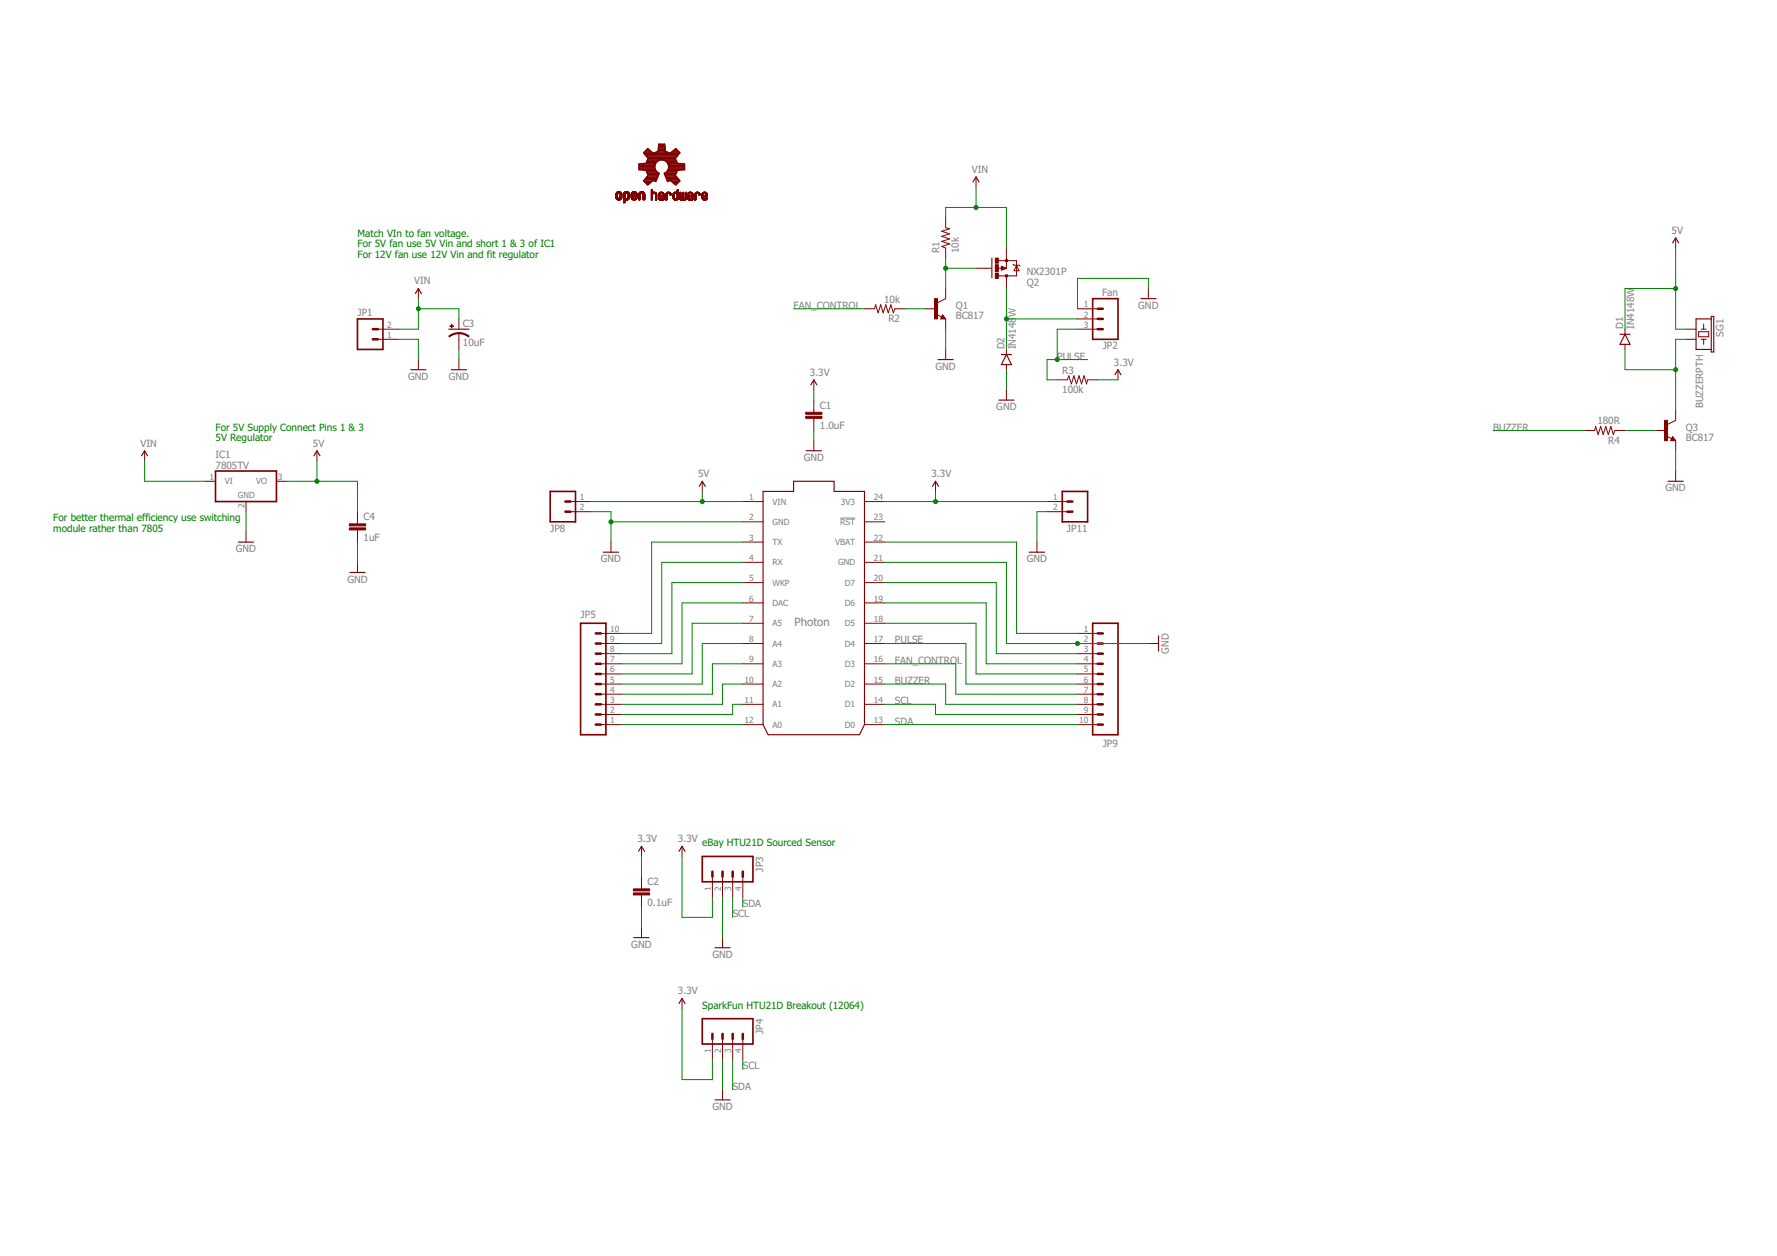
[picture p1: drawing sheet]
<svg xmlns="http://www.w3.org/2000/svg" width="297mm" height="210mm" viewBox="0 0 297 210" stroke-linecap="round" stroke-linejoin="round" font-family="sans-serif">
<path d="M140.5 86.6h2.5" fill="none" stroke="#808080" stroke-width=".17"/>
<g fill="none" stroke="#800000" stroke-width=".19">
<path d="M162.6 30.4l.6-.8 .5 .8M69.4 49.1l.5-.9 .5 .9M75 55h3.4M157.6 53v.1h-.2l.2-.3 .3 .4h-.5M165.8 43.1v3.3M167.4 59.2h1.7M168.2 59.2l.9 1.7h-1.7zM190.7 49.9h2.5M270.8 55.9h1.7M271.6 55.9l.9 1.7h-1.7zM279.6 40.6l.5-.8 .5 .8M286 53.3h-2.5v5.1h2.5"/>
<path d="M286 52.9h.5v5.9h-.5zM23.7 76.2l.5-.9 .5 .9M52.5 76.2l.5-.9 .5 .9M68.7 61.8h2.5M75.4 61.8h2.6M134.8 75.3h2.5M135.5 64.3l.5-.8 .5 .8M156.8 60.1h2.5M167 66.9h2.5M186.4 62.6l.5-.8 .5 .8M279.6 73.3l.1 .2h-.3l.2-.4 .3 .5h-.5M39.8 90.6h2.6"/>
<path d="M58.5 95.7h2.5M100.9 92.3h2.5M116.9 81.3l.5-.9 .5 .9M127.6 82.1h5.1v-1.7h6.7v1.7h5.1v39l-.8 1.7h-15.3l-.8-1.7zM155.9 81.3l.5-.9 .5 .9M172 92.3h2.6M278.8 80.4h2.6M193.7 106.3v2.5M105.9 156.7h2.6M106.7 142.3l.5-.9 .5 .9M113.5 142.3l.5-.9 .5 .9M119.5 158.4h2.5"/>
<path d="M113.5 167.7l.5-.8 .5 .8M119.5 183.8h2.5"/>
</g>
<g fill="none" stroke="#800000" stroke-width=".17">
<path d="M103 33h.2M103 32.9h.2M103 32.8h.2M103 32.7h.2M103 32.6h.2M103 32.5h.2M103 33.1h.3M103 33h.3M103 32.4h.3M103 33.2h.9M103 33.1h.4M103 32.3h.9"/>
<path d="M103 32.2h.9M103.1 33.3h.7M103.1 32.2h.7M103.1 32.1h.7M103.2 33.4h.5M103.2 32.1h.5M103.3 32.3l-.3 .1M103.3 33.4h.3M103.3 32h.3M103.4 32.3h-.4M103.5 32.3h.4M103.6 33.1h.3"/>
<path d="M103.6 32.3h.3M103.6 32.4h.3M103.7 33h.2M103.7 32.9h.2M103.7 32.8h.2M103.7 32.7h.2M103.7 32.6h.2M103.7 32.5h.2M103.7 32.4h.2M103.9 33.2h-.9M103.9 33.1h-.4M104.2 33.9h.2"/>
<path d="M104.2 33.8h.3M104.2 33.7h.3M104.2 33.6h.3M104.2 33.5h.3M104.2 33.4h.3M104.2 33.2h1M104.2 33.1h.4M104.2 33l.3 .1M104.2 33h.3M104.2 32.9h.3M104.2 32.8h.3M104.2 32.7h.3"/>
<path d="M104.2 32.6h.3M104.2 32.5h.3M104.2 32.4h.3M104.3 32.3h.9M104.3 32.2h.8M104.4 32.2h.7M104.4 32.1h.6M104.5 33.8l-.3 .1M104.5 32.1h.5M104.5 32.4h-.3M104.6 32.3l-.3 .1M104.6 33.4h.3"/>
<path d="M104.6 32h.3M104.6 32.3h-.3M104.8 33.1h.4M104.8 32.3h.4M104.9 32.3h.3M104.9 33.1h.3M104.9 32.4h.3M104.9 33h.3M104.9 32.5h.3M105 32.9h.2M105 32.8h.2M105 32.7h.2"/>
<path d="M105 32.6h.2M105 32.5h.2M105 33.4h-.8M105.1 33.3l-.9 .1M105.1 33.3h-.9M105.2 33.2h-1M105.2 33l-.3 .1M105.5 33l.3 .1M105.5 33h.3M105.5 32.6h.3M105.5 32.6h.2M105.5 32.5h.3"/>
<path d="M105.5 32.4h.3M105.5 33.1h.4M105.5 33.1h.3M105.6 33.2h.8M105.6 32.3h.8M105.6 32.2h.8M105.6 33.3h.8M105.6 33.3h.7M105.7 32.2h.6M105.7 33.3h.6M105.7 32.1h.6M105.7 33.4h.6"/>
<path d="M105.8 32.5h-.3M105.8 32.4h-.3M105.8 32.6h.7M105.9 32.3l-.4 .1M105.9 33.4h.2M105.9 32.9h-.4M105.9 32h.2M105.9 32.3h-.4M105.9 32.6h.6M106 32.9h-.5M106 32.6h.5M106.1 32.8l-.6 .1"/>
<path d="M106.1 32.3h.4M106.1 32.5h.4M106.2 32.3l.3 .1M106.2 33.1h.3M106.2 32.8h-.7M106.2 32.5h.3M106.2 32.4h.3M106.2 33h.3M106.2 32.9h.3M106.3 32.7l-.8 .1M106.3 32.9h.2M106.4 32.7h-.9"/>
<path d="M106.5 33.1h-.4M106.5 32.7h-1M106.8 33.4h.2M106.8 33.3h.2M106.8 33.2h.2M106.8 33.1h.2M106.8 33h.2M106.8 32.9h.2M106.8 32.8h.2M106.8 32.7h.2M106.8 32.6h.2M106.8 32.5h.2"/>
<path d="M106.8 32.4h.3M106.8 33.4h.1M106.9 32.2h.8M106.9 32.2h.7M107 32.1h.6M107 33.3l-.2 .1M107 32.1h.5M107.1 32.4h-.3M107.1 32.3l-.3 .1M107.2 32h.2M107.2 32.3h-.4M107.4 32.3h.3"/>
<path d="M107.4 32.3l.4 .1M107.5 32.4h.3M107.5 33.3h.3M107.5 33.2h.3M107.5 33.1h.3M107.5 33h.3M107.5 32.9h.3M107.5 32.8h.3M107.5 32.7h.3M107.5 32.6h.3M107.5 32.5h.3M107.5 33.4h.1"/>
<path d="M107.7 33.4h-.2M107.7 32.3h-.9M107.8 33.3l-.3 .1M108.9 33.4h.1M108.9 31.8h.2M108.9 33.3h.2M108.9 33.2h.2M108.9 33.1h.2M108.9 33h.2M108.9 32.9h.2M108.9 32.8h.2M108.9 32.7h.2"/>
<path d="M108.9 32.6h.2M108.9 32.5h.2M108.9 32.3h.8M108.9 32.2h.8M108.9 32.2h.7M108.9 32.1l.6 .1M108.9 32.1h.2M108.9 32h.2M108.9 31.9h.2M108.9 31.7h.2M109.1 33.4h-.2M109.1 32.4h-.2"/>
<path d="M109.2 32.3l-.3 .1M109.2 32.1h.3M109.3 32.3h-.4M109.3 32.3h.4M109.5 32.3l.2 .1M109.5 32.4h.2M109.5 32.4h.3M109.6 32.5h.2M109.6 33.4h.1M109.6 33.3h.2M109.6 33.2h.2M109.6 33.1h.2"/>
<path d="M109.6 33h.2M109.6 32.9h.2M109.6 32.8h.2M109.6 32.7h.2M109.6 32.6h.2M109.8 33.4h-.2M110.1 33.2h.2M110.1 33.1h.2M110.1 33h.2M110.1 32.5h.2M110.1 32.4h.2M110.1 33.3h.5"/>
<path d="M110.1 33.3h.6M110.2 33.3l.5 .1M110.2 32.3h.7M110.2 33.4h.5M110.2 32.6h-.1M110.2 32.2h.7M110.3 32.6h-.2M110.3 32.2h.5M110.3 33.4h.4M110.3 32.2h.4M110.3 33h-.2M110.3 32.8h.7"/>
<path d="M110.3 32.4h-.2M110.4 32.3l-.3 .1M110.4 33h-.3M110.4 32.1h.3M110.4 32.7h.6M110.5 33.4l-.1 .1M110.5 33.5h.1M110.5 32.9h-.4M110.5 32.7h.5M110.5 32.3h-.3M110.6 32.3h.3M110.6 32.9h-.5"/>
<path d="M110.6 32.6h.4M110.7 32.3l.3 .1M110.7 32.8l-.5 .1M110.7 32.4h.3M110.7 32.6h.3M110.8 32.8h.2M110.8 32.5h.2M110.8 32.4h.2M110.8 33.4h.1M110.8 33.3h.2M110.8 33.2h.2M110.8 33.1h.2"/>
<path d="M110.8 33h.2M110.8 32.9h.2M111 33.4h-.2M111 32.8h-.8M111.3 33.4h.1M111.3 33.3h.2M111.3 33.2h.2M111.3 33.1h.2M111.3 33h.2M111.3 32.9h.2M111.3 32.8h.2M111.3 32.7h.2"/>
<path d="M111.3 32.6h.2M111.3 32.5h.2M111.3 32.4h.2M111.4 32.3h.7M111.4 32.2h.7M111.5 33.4h-.2M111.5 32.2h.5M111.6 32.4h-.3M111.6 32.3l-.3 .1M111.6 32.1h.3M111.7 32.3h-.3M111.8 32.3h.3"/>
<path d="M111.9 32.3l.3 .1M111.9 32.4h.3M112 32.4h.2M112 32.5h.2M112 32.6h.1M112.2 32.6h-.2M112.5 33h.2M112.5 32.9h.2M112.5 32.8h.2M112.5 32.7h.2M112.5 32.6h.2M112.5 33.1h.2"/>
<path d="M112.5 32.5h.2M112.5 33.2h.3M112.6 33.3h.7M112.6 32.3h.8M112.6 32.2h.8M112.7 32.2h.7M112.7 33.4h.5M112.7 32.5h-.2M112.7 32.4h-.2M112.8 33.4h.4M112.8 32.4h-.3M112.8 32.3l-.3 .1"/>
<path d="M112.8 32.1h.3M112.9 33.4v.1M112.9 32.3h-.3M113 32.3h.4M113 33.5h.1M113.1 33.2h.3M113.1 32.3h.3M113.1 32.4h.3M113.2 33.1h.2M113.2 32.4h.2M113.2 33h.2M113.2 32.9h.2"/>
<path d="M113.2 32.8h.2M113.2 32.7h.2M113.2 32.6h.2M113.2 32.5h.2M113.2 32.1h.2M113.2 32h.2M113.2 31.9h.2M113.2 31.8h.2M113.2 31.7h.2M113.3 31.7h.1M113.6 33.2h.2M113.6 33.1h.2"/>
<path d="M113.6 33h.2M113.6 32.9h.2M113.6 32.8h.2M113.6 32.7h.2M113.6 32.6h.2M113.6 32.5h.2M113.6 32.4h.2M113.6 32.3h.2M113.6 32.2h.2M113.6 33.3h1.1M113.7 33.3h1M113.7 32.2h.1"/>
<path d="M113.7 33.4h.9M113.7 33.4h.4M113.9 33.5h.1M114 33.4v.1M114 33.2h.3M114 33.1h.3M114 33h.3M114 32.9h.3M114 32.8h.3M114.1 32.8h.2M114.1 32.7h.2M114.1 32.6h.2"/>
<path d="M114.1 32.5h.2M114.1 32.4h.2M114.1 32.3h.2M114.1 32.2h.2M114.2 32.2h.1M114.2 33.4h.4M114.4 33.5h.1M114.5 33.2h.2M114.5 33.1h.2M114.6 33h.1M114.6 32.9h.1M114.6 32.8h.1"/>
<path d="M114.6 32.7h.1M114.6 32.6h.1M114.6 32.5h.1M114.6 32.4h.1M114.6 32.3h.1M114.6 32.2h.1M114.9 33.2h.2M114.9 33.1h.2M114.9 33h.2M114.9 32.5h.2M114.9 33.3h.6M114.9 33.2h.3"/>
<path d="M114.9 33h.3M115 33.3h.5M115 33.3l.5 .1M115 32.3h.7M115 32.6h-.1M115 32.2h.7M115.1 33.4h.4M115.1 32.6h-.2M115.1 32.2h.6M115.1 32.4h-.2M115.2 33h-.3M115.2 32.8h.6"/>
<path d="M115.2 32.2h.4M115.2 32.4h-.2M115.2 32.3l-.2 .1M115.3 32.1h.2M115.3 32.7h.5M115.3 33.5h.1M115.3 33.4v.1M115.3 32.9h-.3M115.4 33.4v.1M115.4 32.7h.4M115.4 32.3h-.4M115.4 32.3h.4"/>
<path d="M115.4 32.9h-.4M115.5 32.6h.3M115.5 32.3l.3 .1M115.5 32.8l-.5 .1M115.5 32.4h.3M115.6 32.6h.2M115.6 32.4h.2M115.6 33.4h.1M115.6 33.3h.2M115.6 33.2h.2M115.6 33.1h.2M115.6 33h.2"/>
<path d="M115.6 32.9h.2M115.6 32.8h.2M115.6 32.5h.2M115.8 33.4h-.2M115.8 33.3l-.2 .1M115.8 32.8h-.7M116.1 33.3h.2M116.1 33.2h.2M116.1 33.1h.2M116.1 33h.2M116.1 32.9h.2M116.1 32.8h.2"/>
<path d="M116.1 32.7h.2M116.1 32.6h.2M116.1 32.5h.2M116.1 32.4h.3M116.2 33.4v.1M116.2 33.4h-.1M116.2 32.3h.7M116.2 32.2h.7M116.3 33.4h-.2M116.3 32.2h.6M116.3 32.5h-.2M116.4 32.2h.4"/>
<path d="M116.4 32.4h-.3M116.4 32.3l-.2 .1M116.5 32.1h.2M116.6 32.3h-.4M116.6 32.3h.4M116.7 32.3h.3M116.8 32.4h.2M116.8 32.5h.2M116.9 32.6h.1M117 32.6h-.2M117.3 33.1h.3M117.3 33h.2"/>
<path d="M117.3 33h.3M117.3 32.7h.8M117.3 32.7h.2M117.3 32.6h.2M117.3 32.5h.2M117.4 33.2h.2M117.4 33.2h.3M117.4 33.3h.8M117.4 32.3h.8M117.5 33.3h.6M117.5 32.2h.6M117.5 33.4h.6"/>
<path d="M117.6 32.4h-.3M117.6 33.4h.4M117.6 32.2h.4M117.6 32.4h-.2M117.6 33h-.3M117.7 32.3l-.3 .1M117.7 32.1h.2M117.7 32.9h-.4M117.8 32.3h-.4M117.8 33.4l-.1 .1M117.8 33.5h.1M117.8 32.3h.4"/>
<path d="M117.8 32.9h-.5M117.8 32.6h.5M117.9 32.3l.3 .1M117.9 32.8l-.6 .1M117.9 32.6h.4M118 33.2h.2M118 32.4h.2M118 33.1h.2M118 32.8h-.7M118 32.6h.3M118 32.5h.2M118 33h.3"/>
<path d="M118.1 33h.2M118.2 32.9h.1M118.2 33.2h-.3M118.2 32.7h-.5M118.2 32.7h-.4M158.1 36.4v1.7l.6 .1-1.3 .5 1.3 .4-1.3 .4 1.3 .4-1.3 .4 1.3 .5-1.3 .4 .7 .2v1.7M163.2 29.6v1.7M280.1 39.8v1.6M63.2 55h3.3M63.2 56.7h3.3M69.9 48.2v1.7M76.7 53.3v1.7"/>
<path d="M76.7 55.7v2.7M144.5 51.6h1.7l.2-.7 .4 1.4 .4-1.4 .4 1.4 .5-1.4 .4 1.4 .4-1.4 .4 1.4 .3-.7h1.7M154.7 51.6h1.7M156.6 52.6l.8 .4M157.6 52.6l.5 .7h-.9zM158.1 48.2v1.7l-1.4 .7M158.1 53.3v1.7M158.1 58.4v1.7M163.2 44.8h2.5M166.9 43.6h3v2.5h-3M166.9 44.8h.6M167.4 44.5l.8 .3-.8 .4z"/>
<path d="M168.2 41.4v3.4M168.2 46.1v2.1M168.2 58.4v.8M169.3 44.2l.2 .1h.8l.2 .2M169.9 44.3l.4 1h-.8zM180.1 51.6h3.4M180.1 53.3h3.4M180.1 55h3.4M192 48.2v1.7M271.6 55v.9M271.6 57.6v.8M281.8 55h1.7"/>
<path d="M281.8 56.7h1.7M283.9 55.4h1.7v.9h-1.7zM284.4 55h.8M284.4 56.7h.8M284.8 54.1v.9M284.8 56.7v.9M24.2 75.3v1.7M53 75.3v1.7M69.9 60.1v1.7M76.7 60.1v1.7M136 63.5v1.7M136 66.9v2"/>
<path d="M136 69.9v2M136 73.6v1.7M168.2 60.9v.9M168.2 65.2v1.7M176.7 63.5h1.7l.3-.7 .4 1.4 .4-1.4 .4 1.4 .5-1.4 .4 1.4 .4-1.4 .4 1.4 .2-.7h1.7M186.9 61.8v1.7M264.9 71.9h1.7l.1-.6 .4 1.3 .5-1.3 .4 1.3 .4-1.3 .4 1.3 .5-1.3 .4 1.3 .2-.7h1.7M276.7 71.9h1.7M278.6 72.9l.8 .4M279.6 73l.5 .6h-.8zM280.1 68.6v1.7l-1.4 .6M280.1 73.6v1.7"/>
<path d="M280.1 78.7v1.7M34.3 80.4h1.7M41.1 83.8v1.7M41.1 88.9v1.7M46.2 80.4h1.7M59.8 85.5v2M59.8 88.6v2M59.8 94v1.7M95.4 83.8h3.3M95.4 85.5h3.3M102.1 90.6v1.7M117.4 80.4v1.7"/>
<path d="M124.2 83.8h3.4M124.2 87.2h3.4M124.2 90.6h3.4M124.2 94h3.4M124.2 97.4h3.4M144.5 83.8h3.4M144.5 87.2h3.4M144.5 90.6h3.4M144.5 94h3.4M144.5 97.4h3.4M156.4 80.4v1.7M173.3 90.6v1.7"/>
<path d="M175 83.8h3.4M175 85.5h3.4M100.4 107.5h3.4M100.4 110.9h3.4M100.4 114.3h3.4M100.4 117.7h3.4M100.4 119.4h3.4M100.4 116h3.4M100.4 112.6h3.4M100.4 109.2h3.4M100.4 105.9h3.4M124.2 100.8h3.4"/>
<path d="M124.2 104.2h3.4M124.2 107.5h3.4M124.2 110.9h3.4M124.2 114.3h3.4M124.2 117.7h3.4M144.5 100.8h3.4M144.5 104.2h3.4M144.5 107.5h3.4M144.5 110.9h3.4M144.5 114.3h3.4M144.5 117.7h3.4M180.1 107.5h3.4"/>
<path d="M180.1 110.9h3.4M180.1 114.3h3.4M180.1 117.7h3.4M180.1 119.4h3.4M180.1 116h3.4M180.1 112.6h3.4M180.1 109.2h3.4M180.1 105.9h3.4M192 107.5h1.7M100.4 121.1h3.4M124.2 121.1h3.4M144.5 121.1h3.4"/>
<path d="M180.1 121.1h3.4M107.2 141.4v1.7M107.2 146.5v2M107.2 149.6v2M107.2 155v1.7M114 141.4v1.7M119.1 146.5v3.4M120.8 146.5v3.4M120.8 156.7v1.7M122.5 146.5v3.4M124.2 146.5v3.4M114 166.9v1.7"/>
<path d="M119.1 173.6v3.4M120.8 173.6v3.4M122.5 173.6v3.4M124.2 173.6v3.4M120.8 182.1v1.7"/>
</g>
<g fill="#800000" stroke="#800000" stroke-width=".17">
<path d="M134.7 69.6h2.7v.3h-2.7z"/>
<path d="M134.7 68.9h2.7v.3h-2.7z"/>
<path d="M105.9 149.2h2.7v.4h-2.7z"/>
<path d="M105.9 148.5h2.7v.4h-2.7z"/>
<path d="M75.2 54.5h.6h-.6z"/>
<path d="M75.5 54.2v.6z"/>
<path d="M58.4 88.2h2.7v.4h-2.7z"/>
<path d="M58.4 87.5h2.7v.4h-2.7z"/>
<path d="M156.2 49.9h.5v3.4h-.5z"/>
<path d="M166.4 43.1h.5v.9h-.5z"/>
<path d="M166.4 45.7h.5v.8h-.5z"/>
<path d="M166.4 44.2h.5v1.2h-.5z"/>
<path d="M278.2 70.3h.5v3.3h-.5z"/>
</g>
<g fill="none" stroke="#800000" stroke-width=".28">
<path d="M106.8 28.3h2.7M106.8 28.1h2.6M106.8 27.8h2.6M106.8 27.6h2.7M107.1 27.4h2.4M107.7 30.3h1.3M107.7 25.6h1.5M107.7 30.1h2M107.8 25.4h1.1M107.8 25.8h5.6M107.9 30.5h.8M107.9 29.8h1.9"/>
<path d="M108 25.2h.6M108 26.1h5.2M108.1 28.5h1.5M108.1 30.7h.4M108.1 29.6h1.8M108.1 27.2h1.6M108.1 28.7h1.7M108.2 26.9h1.7M108.2 26.3h4.8M108.2 25h.2M108.2 29h1.9M108.3 26.7h2"/>
<path d="M108.3 29.4h1.7M108.3 29.2h1.8M108.4 26.5h4.4M109.3 25.6h2.6M109.4 28.1a1.19 1.19 0 0 0 .8 .9l-.6 1.3M109.6 30.3h.1M109.7 27.2l-.2 .3-.1 .6M109.8 25.4h1.6M110 25.2h1.2M110.1 25h1.1M110.1 24.7h1M110.1 24.5h1"/>
<path d="M110.1 24.3h1M110.3 26.7l-.6 .5M110.3 26.7l.8 .1 .5 .4M110.9 26.7h2.1M111.1 29.2h1.8M111.1 29h1.9M111.2 29.4h1.7M111.3 29.6h1.8M111.3 26.9h1.8M111.4 29.8h1.9M111.4 28.7h1.7M111.5 30.1h2"/>
<path d="M111.6 27.2l.2 .5-.1 .6M111.6 27.2h1.5M111.6 30.3h.1M111.6 28.5h1.6M111.7 27.4h2.4M111.7 28.3l-.3 .5-.3 .2 .5 1.3M111.7 28.3h2.7M111.8 27.6h2.6M111.8 28.1h2.6M111.8 27.8h2.6M112.1 25.6h1.5M112.2 30.3h1.4"/>
<path d="M112.3 25.4h1.2M112.5 30.5h.8M112.6 25.2h.6M112.8 30.7h.3M112.8 26.5l.4 .8 1.2 .1v.9l-1.2 .2-.4 .8 .8 .9-.6 .7-1-.8-.4 .2M112.8 26.5l.8-1-.6-.6-1 .8-.8-.4-.1-1.2h-.9l-.2 1.2-.8 .4-.9-.8-.7 .6 .8 1-.3 .8-1.3 .1v.9l1.3 .2 .3 .8-.8 .9 .7 .7 .9-.8 .4 .2M112.9 25h.1M59.8 53.3h4.2v5.1h-4.2zM182.6 49.9h4.3v6.8h-4.3zM36 78.7h10.2v5.1h-10.2zM92 82.1h4.2v5.1h-4.2zM177.6 82.1h4.2v5.1h-4.2z"/>
<path d="M97 104.2h4.3v18.6h-4.3zM182.6 104.2h4.3v18.6h-4.3zM117.4 143.1h8.5v4.3h-8.5zM117.4 170.2h8.5v4.3h-8.5z"/>
</g>
<g fill="none" stroke="#800000" stroke-width=".42">
<path d="M62.3 55h.9M62.3 56.7h.9M183.5 55h.8M183.5 53.3h.8M183.5 51.6h.8M94.5 85.5h.9M94.5 83.8h.9M178.4 85.5h.9M178.4 83.8h.9M99.6 117.7h.8M99.6 119.4h.8M99.6 114.3h.8"/>
<path d="M99.6 116h.8M99.6 112.6h.8M99.6 110.9h.8M99.6 109.2h.8M99.6 107.5h.8M99.6 105.9h.8M183.5 117.7h.8M183.5 119.4h.8M183.5 114.3h.8M183.5 116h.8M183.5 112.6h.8M183.5 110.9h.8"/>
<path d="M183.5 109.2h.8M183.5 107.5h.8M183.5 105.9h.8M99.6 121.1h.8M183.5 121.1h.8M119.1 145.7v.8M120.8 145.7v.8M122.5 145.7v.8M124.2 145.7v.8M119.1 172.8v.8M120.8 172.8v.8M122.5 172.8v.8"/>
<path d="M124.2 172.8v.8"/>
</g>
<g fill="#800000" stroke="#800000" stroke-width=".17">
<path d="M76.7 55.6l1.1 .2 .6 .4-.1 .1a2.77 2.77 0 0 0-1.6-.5z" fill-rule="evenodd"/>
<path d="M75 56.2l1-.5 .7-.1v.2a2.45 2.45 0 0 0-1.6 .5z" fill-rule="evenodd"/>
<path d="M168.1 43.4h.3v.3h-.3z" fill-rule="evenodd"/>
<path d="M168.1 46h.3v.3h-.3z" fill-rule="evenodd"/>
</g>
<path d="M167.5 44.7l.6 .1-.6 .2v-.2h.1" fill="none" stroke="#800000" stroke-width=".21"/>
<g fill="none" stroke="#008000" stroke-width=".17">
<path d="M158.1 36.4v-1.7h10.1v6.7M163.2 31.3v3.4M66.5 56.7h3.4v3.4M69.9 49.9v5.1h-3.4M69.9 51.6h6.8v1.7M76.7 58.4v1.7M132.7 51.6h11.8M151.3 51.6h3.4M158.1 43.1v5.1M158.1 55v3.4M158.1 44.8h5.1M168.2 48.2v10.2"/>
<path d="M168.2 53.3h11.9M180.1 55h-3.4v5.1M192 48.2v-1.7h-11.9v5.1M271.6 58.4v3.4h8.5M280.1 41.4v13.6h1.7M280.1 48.2h-8.5v6.8M281.8 56.7h-1.7v11.9M24.2 77v3.4h10.1M53 77v3.4M136 65.2v1.7M136 71.9v1.7M168.2 61.8v3.4"/>
<path d="M181.8 60.1h-6.8v3.4h1.7M183.5 63.5h3.4M249.6 71.9h15.3M271.6 71.9h5.1M280.1 75.3v3.4M41.1 85.5v3.4M47.9 80.4h11.9v5.1M59.8 90.6v3.4M98.7 85.5h3.4v5.1M98.7 83.8h25.5M102.1 87.2h22.1M117.4 82.1v1.7"/>
<path d="M124.2 94h-13.6v13.5h-6.8M124.2 97.4h-11.9v11.8h-8.5M124.2 90.6h-15.3v15.3h-5.1M147.9 94h20.3v13.5h23.8M147.9 83.8h27.1M147.9 97.4h18.6v11.8h13.6M147.9 90.6h22v15.3h10.2M156.4 82.1v1.7M175 85.5h-1.7v5.1M124.2 114.3h-3.4v3.4h-17M124.2 107.5h-6.8v6.8h-13.6M124.2 110.9h-5.1v5.1h-15.3"/>
<path d="M124.2 100.8h-10.2v10.1h-10.2M124.2 117.7h-1.7v1.7h-18.7M124.2 104.2h-8.5v8.4h-11.9M147.9 114.3h10.2v3.4h22M147.9 107.5h13.6v6.8h18.6M147.9 117.7h8.5v1.7h23.7M147.9 110.9h11.9v5.1h20.3M147.9 100.8h16.9v10.1h15.3M147.9 104.2h15.3v8.4h16.9M103.8 121.1h20.4M147.9 121.1h32.2M107.2 143.1v3.4"/>
<path d="M107.2 151.6v3.4M114 143.1v10.2h5.1v-3.4M120.8 149.9v6.8M122.5 149.9v3.4M124.2 149.9v1.7M114 168.6v11.8h5.1v-3.4M120.8 177v5.1M122.5 177v5.1M124.2 177v1.7"/>
</g>
<g fill="#008000" stroke="#008000" stroke-width=".17">
<circle cx="102.1" cy="87.2" r=".34"/>
<circle cx="180.1" cy="107.5" r=".34"/>
<circle cx="156.4" cy="83.8" r=".34"/>
<circle cx="158.1" cy="44.8" r=".34"/>
<circle cx="168.2" cy="53.3" r=".34"/>
<circle cx="176.7" cy="60.1" r=".34"/>
<circle cx="163.2" cy="34.7" r=".34"/>
<circle cx="69.9" cy="51.6" r=".34"/>
<circle cx="117.4" cy="83.8" r=".34"/>
<circle cx="53" cy="80.4" r=".34"/>
<circle cx="280.1" cy="48.2" r=".34"/>
<circle cx="280.1" cy="61.8" r=".34"/>
</g>
<text font-size="1.9" fill="#808080" x="132.8" y="104.7">Photon</text>
<g font-size="1.7" fill="#808080">
<text x="162.5" y="28.9">VIN</text>
<text x="279.4" y="39.1">5V</text>
<text x="69.3" y="47.5">VIN</text>
<text x="157.1" y="42.3" transform="rotate(-90 157.1 42.3)">R1</text>
<text x="160.3" y="42.3" transform="rotate(-90 160.3 42.3)">10k</text>
<text x="171.6" y="46">NX2301P</text>
<text x="171.6" y="47.7">Q2</text>
<text x="59.8" y="52.8">JP1</text>
<text x="132.6" y="51.6">FAN_CONTROL</text>
<text x="147.8" y="50.6">10k</text>
<text x="148.5" y="53.8">R2</text>
<text x="159.8" y="53.3">BC817</text>
<text x="159.8" y="51.6">Q1</text>
<text x="169.8" y="53" transform="rotate(-90 169.8 53)">W</text>
<text x="184.2" y="49.4">Fan</text>
<text x="190.3" y="51.6">GND</text>
<text x="77.4" y="57.8">10uF</text>
<text x="77.4" y="54.6">C3</text>
<text x="167.9" y="58.4" transform="rotate(-90 167.9 58.4)">D2</text>
<text x="169.8" y="58.4" transform="rotate(-90 169.8 58.4)">IN4148</text>
<text x="184.3" y="58.4">JP2</text>
<text x="271.3" y="55" transform="rotate(-90 271.3 55)">D1</text>
<text x="273.2" y="55" transform="rotate(-90 273.2 55)">IN4148W</text>
<text x="288.1" y="56.3" transform="rotate(-90 288.1 56.3)">SG1</text>
<text x="68.2" y="63.5">GND</text>
<text x="75" y="63.5">GND</text>
<text x="135.4" y="62.8">3.3V</text>
<text x="156.4" y="61.8">GND</text>
<text x="176.7" y="60.1">PULSE</text>
<text x="177.6" y="65.7">100k</text>
<text x="177.6" y="62.5">R3</text>
<text x="186.2" y="61.1">3.3V</text>
<text x="137.1" y="71.7">1.0uF</text>
<text x="137.1" y="68.3">C1</text>
<text x="166.5" y="68.6">GND</text>
<text x="249.6" y="71.9">BUZZER</text>
<text x="267" y="70.9">180R</text>
<text x="281.8" y="71.9">Q3</text>
<text x="284.7" y="68.2" transform="rotate(-90 284.7 68.2)">BUZZERPTH</text>
<text x="23.5" y="74.7">VIN</text>
<text x="36" y="76.6">IC1</text>
<text x="52.3" y="74.7">5V</text>
<text x="134.3" y="77">GND</text>
<text x="268.8" y="74.1">R4</text>
<text x="281.8" y="73.6">BC817</text>
<text x="36" y="78.3">7805TV</text>
<text x="116.7" y="79.7">5V</text>
<text x="155.7" y="79.7">3.3V</text>
<text x="278.4" y="82.1">GND</text>
<text x="60.8" y="86.9">C4</text>
<text x="92" y="88.9">JP8</text>
<text x="178.3" y="88.9">JP11</text>
<text x="39.4" y="92.3">GND</text>
<text x="60.8" y="90.3">1uF</text>
<text x="100.4" y="94">GND</text>
<text x="171.6" y="94">GND</text>
<text x="58.1" y="97.4">GND</text>
<text x="97.1" y="103.3">JP5</text>
<text x="149.6" y="107.5">PULSE</text>
<text x="149.6" y="110.9">FAN_CONTROL</text>
<text x="195.4" y="109.2" transform="rotate(-90 195.4 109.2)">GND</text>
<text x="149.6" y="117.7">SCL</text>
<text x="149.6" y="114.3">BUZZER</text>
<text x="149.6" y="121.1">SDA</text>
<text x="184.3" y="124.8">JP9</text>
<text x="106.5" y="140.8">3.3V</text>
<text x="113.3" y="140.8">3.3V</text>
<text x="108.2" y="148">C2</text>
<text x="127.6" y="145.7" transform="rotate(-90 127.6 145.7)">JP3</text>
<text x="108.2" y="151.4">0.1uF</text>
<text x="122.5" y="153.3">SCL</text>
<text x="124.2" y="151.6">SDA</text>
<text x="105.5" y="158.4">GND</text>
<text x="119.1" y="160.1">GND</text>
<text x="113.3" y="166.2">3.3V</text>
<text x="127.6" y="172.8" transform="rotate(-90 127.6 172.8)">JP4</text>
<text x="124.2" y="178.7">SCL</text>
<text x="119.1" y="185.5">GND</text>
<text x="122.5" y="182.1">SDA</text>
</g>
<g font-size="1.7" fill="#008000">
<text x="59.8" y="39.6">Match VIn to fan voltage.</text>
<text x="59.8" y="41.4">For 5V fan use 5V Vin and short 1 &amp; 3 of IC1</text>
<text x="59.8" y="43.1">For 12V fan use 12V Vin and fit regulator</text>
<text x="36" y="71.9">For 5V Supply Connect Pins 1 &amp; 3</text>
<text x="36" y="73.6">5V Regulator</text>
<text x="8.9" y="87.1">For better thermal efficiency use switching</text>
<text x="8.9" y="88.9">module rather than 7805</text>
<text x="117.4" y="141.4">eBay HTU21D Sourced Sensor</text>
<text x="117.4" y="168.6">SparkFun HTU21D Breakout (12064)</text>
</g>
<g font-size="1.4" fill="#808080">
<text x="181.2" y="51.4">1</text>
<text x="181.2" y="53.1">2</text>
<text x="64.7" y="56.5">1</text>
<text x="64.7" y="54.8">2</text>
<text x="181.2" y="54.8">3</text>
<text x="35" y="80.2">1</text>
<text x="37.6" y="80.9">VI</text>
<text x="39.8" y="83.3">GND</text>
<text x="42.8" y="80.9">VO</text>
<text x="46.4" y="80.2">3</text>
<text x="96.9" y="83.6">1</text>
<text x="125.2" y="83.6">1</text>
<text x="146.1" y="83.6">24</text>
<text x="176.1" y="83.6">1</text>
<text x="40.9" y="84.8" transform="rotate(-90 40.9 84.8)">2</text>
<text x="96.9" y="85.3">2</text>
<text x="125.2" y="87">2</text>
<text x="129.1" y="84.3">VIN</text>
<text x="129.1" y="87.7">GND</text>
<text x="140.5" y="87.7">RST</text>
<text x="140.5" y="84.3">3V3</text>
<text x="146.1" y="87">23</text>
<text x="176.1" y="85.3">2</text>
<text x="125.2" y="90.4">3</text>
<text x="125.2" y="93.7">4</text>
<text x="129.1" y="91.1">TX</text>
<text x="129.1" y="94.5">RX</text>
<text x="139.6" y="91.1">VBAT</text>
<text x="140.1" y="94.5">GND</text>
<text x="146.1" y="90.4">22</text>
<text x="146.1" y="93.7">21</text>
<text x="125.2" y="97.1">5</text>
<text x="125.2" y="100.5">6</text>
<text x="129.1" y="97.9">WKP</text>
<text x="129.1" y="101.3">DAC</text>
<text x="141.2" y="97.9">D7</text>
<text x="141.2" y="101.3">D6</text>
<text x="146.1" y="97.1">20</text>
<text x="146.1" y="100.5">19</text>
<text x="102" y="107.3">9</text>
<text x="102" y="105.6">10</text>
<text x="125.2" y="103.9">7</text>
<text x="125.2" y="107.3">8</text>
<text x="129.1" y="104.7">A5</text>
<text x="141.2" y="104.7">D5</text>
<text x="146.1" y="103.9">18</text>
<text x="146.1" y="107.3">17</text>
<text x="181.2" y="105.6">1</text>
<text x="181.2" y="107.3">2</text>
<text x="102" y="112.4">6</text>
<text x="102" y="110.7">7</text>
<text x="102" y="109">8</text>
<text x="125.2" y="110.7">9</text>
<text x="129.1" y="108">A4</text>
<text x="129.1" y="111.4">A3</text>
<text x="141.2" y="108">D4</text>
<text x="141.2" y="111.4">D3</text>
<text x="146.1" y="110.7">16</text>
<text x="181.2" y="109">3</text>
<text x="181.2" y="110.7">4</text>
<text x="181.2" y="112.4">5</text>
<text x="102" y="119.2">2</text>
<text x="102" y="117.5">3</text>
<text x="102" y="115.8">4</text>
<text x="102" y="114.1">5</text>
<text x="124.4" y="114.1">10</text>
<text x="124.4" y="117.5">11</text>
<text x="129.1" y="114.8">A2</text>
<text x="129.1" y="118.2">A1</text>
<text x="141.2" y="114.8">D2</text>
<text x="141.2" y="118.2">D1</text>
<text x="146.1" y="114.1">15</text>
<text x="146.1" y="117.5">14</text>
<text x="181.2" y="114.1">6</text>
<text x="181.2" y="115.8">7</text>
<text x="181.2" y="117.5">8</text>
<text x="181.2" y="119.2">9</text>
<text x="102" y="120.9">1</text>
<text x="124.4" y="120.9">12</text>
<text x="129.1" y="121.6">A0</text>
<text x="141.2" y="121.6">D0</text>
<text x="146.1" y="120.9">13</text>
<text x="180.4" y="120.9">10</text>
<text x="118.8" y="148.9" transform="rotate(-90 118.8 148.9)">1</text>
<text x="120.5" y="148.9" transform="rotate(-90 120.5 148.9)">2</text>
<text x="122.2" y="148.9" transform="rotate(-90 122.2 148.9)">3</text>
<text x="123.9" y="148.9" transform="rotate(-90 123.9 148.9)">4</text>
<text x="118.8" y="176" transform="rotate(-90 118.8 176)">1</text>
<text x="120.5" y="176" transform="rotate(-90 120.5 176)">2</text>
<text x="122.2" y="176" transform="rotate(-90 122.2 176)">3</text>
<text x="123.9" y="176" transform="rotate(-90 123.9 176)">4</text>
</g>
</svg>
